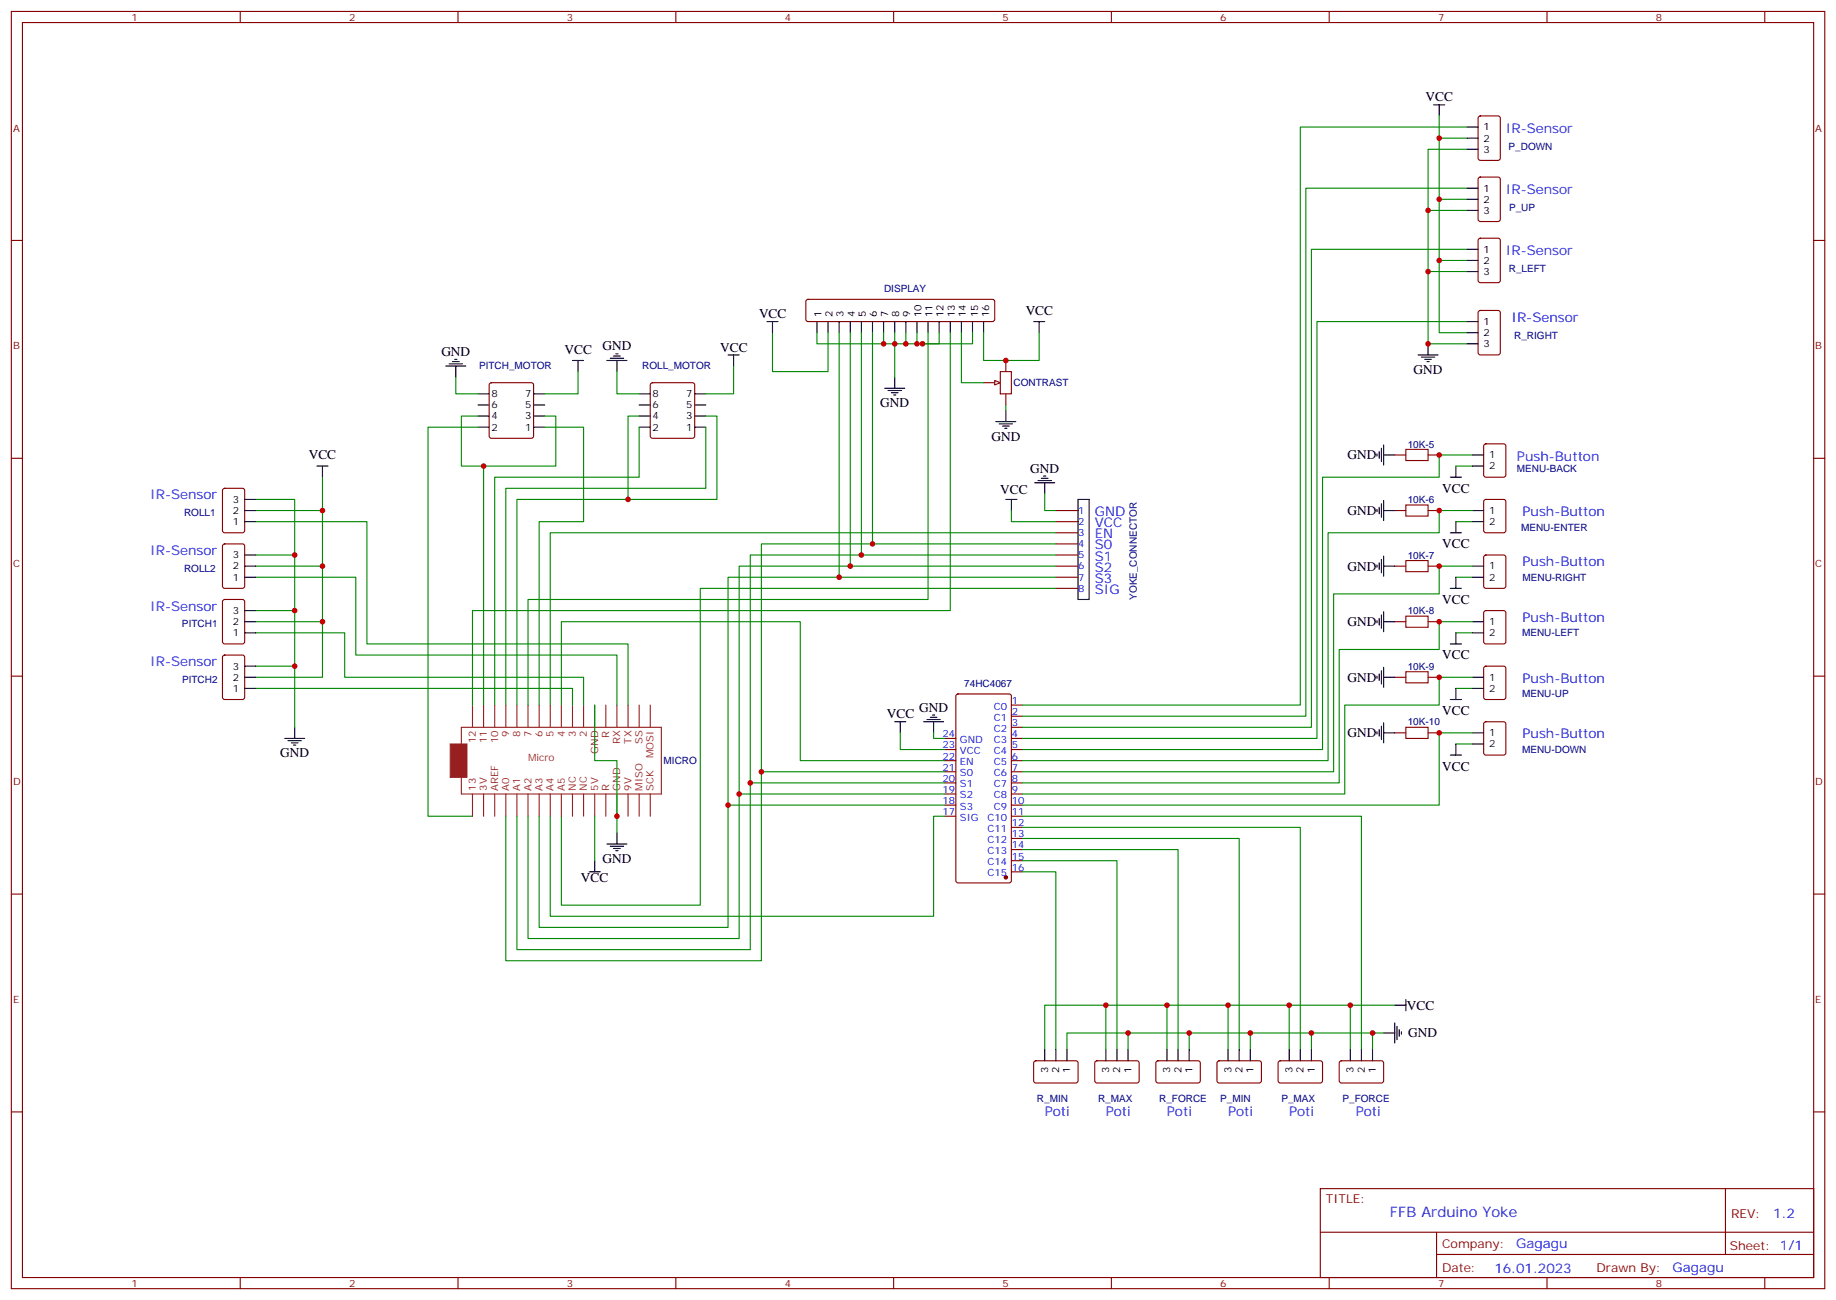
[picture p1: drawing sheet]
<svg xmlns="http://www.w3.org/2000/svg" width="583mm" height="413mm" viewBox="0 0 583 413" stroke-linecap="round" stroke-linejoin="round" font-family="sans-serif">
<g fill="none" stroke="#870000" stroke-width=".35">
<path d="M3.6 3.6h575.7v405.4h-575.7zM7.1 7.2h568.7v398.2h-568.7zM76.3 3.6v3.6M145.4 3.6v3.6M214.6 3.6v3.6M283.7 3.6v3.6M352.8 3.6v3.6M422 3.6v3.6M491.1 3.6v3.6M560.3 3.6v3.6M3.6 76.3h3.5M575.8 76.3h3.5"/>
<path d="M256.1 95.2l.4-.2h58.6l.5 .2 .2 .5v5.7l-.2 .5-.5 .2h-58.6l-.5-.3-.2-.4v-5.7zM317.6 117.9h3.5v7.1h-3.5zM319.3 114.4v3.5M155.5 121.7l.5-.2h12.7l.5 .2 .2 .5v16.2l-.2 .5-.5 .2h-12.7l-.5-.2-.2-.5v-16.2zM206.7 121.7l.5-.2h12.7l.5 .2 .2 .5v16.2l-.3 .5-.4 .2h-12.7l-.5-.2-.3-.5v-16.2zM312.3 121.5h3.5M319.3 125v3.5M3.6 145.5h3.5M442.8 144.4h3.5M453.4 144.4h3.5M575.8 145.5h3.5M335.2 162h7.1"/>
<path d="M335.2 165.6h7.1M335.2 169.1h7.1M335.2 172.6h7.1M335.2 176.1h7.1M335.2 179.7h7.1M335.2 183.2h7.1M335.2 186.7h7.1M3.6 214.6h3.5M575.8 214.6h3.5M299.9 234.4h3.6M299.9 237.9h3.6M303.7 220.4l.5-.2h16.2l.6 .5 .1 58.8-.5 .7h-16.4l-.7-.5v-58.8z"/>
<path d="M321.1 223.8h3.5M321.1 227.3h3.5M321.1 230.8h3.5M321.1 234.4h3.5M321.1 237.9h3.5M299.9 241.4h3.6M299.9 244.9h3.6M299.9 248.5h3.6M299.9 252h3.6M299.9 255.5h3.6M299.9 259h3.6M321.1 241.4h3.5"/>
<path d="M321.1 244.9h3.5M321.1 248.5h3.5M321.1 252h3.5M321.1 255.5h3.5M321.1 259h3.5M321.1 262.6h3.5M321.1 266.1h3.5M321.1 269.6h3.5M321.1 273.2h3.5M321.1 276.7h3.5M3.6 283.7h3.5M575.8 283.7h3.5"/>
<path d="M3.6 352.9h3.5M575.8 352.9h3.5M419.2 377.2h156.6v28.2h-156.6zM547.8 377.2v20.9M419.2 391.1h156.5M456.1 398.1h119.6M456.1 391.1v14.1M76.3 405.4v3.6M145.4 405.4v3.6M214.6 405.4v3.6M283.7 405.4v3.6M352.8 405.4v3.6"/>
<path d="M422 405.4v3.6M491.1 405.4v3.6M560.3 405.4v3.6"/>
</g>
<g fill="none" stroke="#000" stroke-width=".35">
<path d="M455.2 33.3h3.5M456.9 33.3v3.5M141.5 116.2h6.4M142.6 115.5h4.2M143.7 114.8h2.1M144.4 114.1h.7M144.7 116.2v3.5M181.8 114.4h3.5M183.5 114.4v3.5M192.7 114.4h6.3M193.7 113.7h4.3M194.8 113h2.1"/>
<path d="M195.5 112.3h.7M195.9 114.4v3.5M231.1 112.6h3.6M232.9 112.6v3.6M243.5 102.1h3.5M245.3 102.1v3.5M259.4 102.1v3.5M262.9 102.1v3.5M266.4 102.1v3.5M269.9 102.1v3.5M273.5 102.1v3.5M277 102.1v3.5"/>
<path d="M280.5 102.1v3.5M284.1 102.1v3.5M287.6 102.1v3.5M291.1 102.1v3.5M294.6 102.1v3.5M298.2 102.1v3.5M301.7 102.1v3.5M305.2 102.1v3.5M308.8 102.1v3.5M312.3 102.1v3.5M328.2 102.1h3.5M329.9 102.1v3.5"/>
<path d="M450.2 112.6h6.4M451.3 113.3h4.2M452.3 114.1h2.1M453 114.8h.7M453.4 109.1v3.5M151.8 135.6h3.5M151.8 132h3.5M151.8 128.5h3.5M151.8 125h3.5M169.4 135.6h3.5M169.4 132h3.5M169.4 128.5h3.5"/>
<path d="M169.4 125h3.5M202.9 135.6h3.5M202.9 132h3.5M202.9 128.5h3.5M202.9 125h3.5M220.6 135.6h3.5M220.6 132h3.5M220.6 128.5h3.5M220.6 125h3.5M100.6 147.9h3.5M102.4 147.9v3.5M319.3 158.5h3.6"/>
<path d="M321.1 158.5v3.5M328.5 153.2h6.4M329.6 152.5h4.2M330.6 151.8h2.1M331.3 151.1h.7M331.7 153.2v3.5M342.3 158.5h3.5v31.8h-3.5zM437.2 144v.7M437.9 143.3v2.2M438.6 142.3v4.2M439.3 144.4h3.5M439.3 141.2v6.4"/>
<path d="M460.4 151.4h3.6M462.2 147.9v3.5M90.4 234.4h6.3M91.4 235.1h4.3M92.5 235.8h2.1M93.2 236.5h.7M93.6 230.8v3.6M284.1 229.1h3.5M285.8 229.1v3.5M293.2 229.1h6.4M294.3 228.4h4.2M295.3 227.6h2.2"/>
<path d="M296.1 226.9h.7M296.4 229.1v3.5M187 276.7h3.6M188.8 273.2v3.5M192.7 267.9h6.3M193.7 268.6h4.3M194.8 269.3h2.1M195.5 270h.7M195.9 264.3v3.6M442.8 319h3.5M446.3 317.3v3.5M439.3 327.8h3.5"/>
<path d="M442.8 324.7v6.3M443.5 325.7v4.3M444.2 326.8v2.1M444.9 327.5v.7"/>
</g>
<circle cx="319.3" cy="278.4" r=".53" fill="#870000" stroke="#870000" stroke-width=".35"/>
<g fill="none" stroke="#008700" stroke-width=".35">
<path d="M144.7 119.7v5.3h7.1M183.5 117.9v7.1h-10.6M195.9 117.9v7.1h7M232.9 116.2v8.8h-8.8M245.3 105.6v12.3h17.6v-12.3M151.8 135.6h-15.9v123.4h14.1M151.8 132h-5.3v15.9h7v75.9M172.9 135.6h12.4v30h-14.1v58.2M172.9 132h3.6v15.9h-23M202.9 135.6v15.8h-45.8v72.4M202.9 132h-3.5v26.5h-35.3v65.3M224.1 135.6v19.4h-63.5v68.8"/>
<path d="M224.1 132h3.5v26.5h-28.2M331.7 156.7v5.3h3.5M273.5 176.1h-35.3v72.4h61.7M277 172.6h-35.3v72.3h58.2M321.1 162v3.6h14.1M335.2 169.1h-160.5v54.7M335.2 179.7h-100.5v72.3h65.2M266.4 183.2h-35.3v72.3h68.8M335.2 186.7h-112.9v100.6h-44.1v-28.3M178.2 223.8v-26.5h75.9v44.1h45.8M285.8 232.6v5.3h14.1M296.4 232.6v1.8h3.5"/>
<path d="M174.7 259v31.8h121.7v-31.8h3.5M324.6 259h107.6v74.1M324.6 276.7h10.6v56.4M324.6 273.2h30v59.9M324.6 269.6h49.4v63.5M324.6 266.1h68.8v67M324.6 262.6h88.2v70.5M351.1 319h-19.4v14.1M370.5 319h-19.4v14.1M389.9 319h-19.4v14.1M409.3 319h-19.4v14.1M428.7 319h-19.4v14.1"/>
<path d="M442.8 319h-14.1v14.1M358.1 327.8h-19.4v5.3M377.5 327.8h-19.4v5.3M396.9 327.8h-19.4v5.3M416.3 327.8h-19.4v5.3M435.8 327.8h-19.5v5.3M439.3 327.8h-3.5v5.3"/>
</g>
<path d="M446.3 142.6h7.1v3.6h-7.1z" fill="none" stroke="#a10000" stroke-width=".35"/>
<path d="M315.8 120.8l1.8 .7-1.8 .7z" fill="#f0f0f0" stroke="#870000" stroke-width=".35"/>
<g fill="none" stroke="#008700" stroke-width=".35">
<path d="M456.9 36.8v26.5h8.8M456.9 43.9h8.8M465.7 47.4h-12.3v19.4h12.3M465.7 59.7h-51.1v167.6h-90M465.7 40.3h-52.9v183.5h-88.2M453.4 66.8v42.3h12.3M456.9 63.3v42.3h8.8M465.7 79.1h-49.4v151.7h-91.7M453.4 86.2h12.3M456.9 82.7h8.8M259.4 105.6v3.5h38.8v-3.5M266.4 105.6v77.6h68.8"/>
<path d="M269.9 105.6v74.1M273.5 105.6v70.5h61.7M277 105.6v67h58.2M280.5 105.6v3.5M284.1 105.6v14.1M287.6 105.6v3.5M291.1 105.6v3.5M294.6 105.6v84.7h-127v33.5M301.7 105.6v88.2h-151.7v30M305.2 105.6v15.9h7.1M308.8 105.6v3.5h-15.9M312.3 105.6v8.8h17.6v-8.8"/>
<path d="M465.7 102.1h-47.6v132.3h-93.5M319.3 128.5v1.8M81.2 158.5h12.4v17.6M102.4 151.4v10.6h-21.2M462.2 147.9h5.3M467.5 144.4h-10.6v7h-37v86.5h-95.3M81.2 165.6h35.3v38.8h82.9v19.4M81.2 176.1h12.4v17.7M102.4 162v17.7h-21.2M102.4 179.7v17.6h-21.2M462.2 165.6h5.3M467.5 162h-10.6v7.1h-35.3v72.3h-97"/>
<path d="M467.5 179.7h-10.6v8.8h-33.5v56.4h-98.8M81.2 183.2h31.8v24.7h82.9v15.9M81.2 193.8h12.4v17.6M102.4 197.3v17.6h-21.2M462.2 183.2h5.3M467.5 197.3h-10.6v8.8h-31.7v42.4h-100.6M81.2 218.5h100.6v5.3M81.2 200.8h28.2v14.1h75.9v8.9M81.2 211.4h12.4v19.4M462.2 200.8h5.3M462.2 218.5h5.3M467.5 214.9h-10.6v8.9h-30v28.2h-102.3"/>
<path d="M188.8 223.8v17.6h7.1v22.9M462.2 236.1h5.3M467.5 232.6h-10.6v22.9h-132.3M188.8 259v14.2M231.1 255.5v38.8h-59.9v-35.3M234.7 252v45.9h-67.1v-38.9M238.2 248.5v52.9h-74.1v-42.4M241.7 244.9v60h-81.1v-45.9"/>
</g>
<g fill="none" stroke="#000" stroke-width=".35">
<path d="M465.7 47.4h3.6M465.7 40.3h3.6M465.7 43.9h3.6M465.7 59.7h3.6M465.7 66.8h3.6M465.7 63.3h3.6M465.7 79.1h3.6M465.7 86.2h3.6M465.7 82.7h3.6M284.1 119.7v3.5M465.7 109.1h3.6M465.7 102.1h3.6"/>
<path d="M465.7 105.6h3.6M280.9 123.2h6.3M281.9 123.9h4.3M283 124.6h2.1M283.7 125.3h.7M316.2 133.8h6.3M317.2 134.5h4.3M318.3 135.2h2.1M319 135.9h.7M319.3 130.3v3.5M77.7 158.5h3.5M438.6 159.9v4.2"/>
<path d="M439.3 158.9v6.3M467.5 144.4h3.5M467.5 147.9h3.5M77.7 162h3.5M77.7 165.6h3.5M77.7 179.7h3.5M77.7 176.1h3.5M437.2 161.7v.7M437.2 179.3v.7M437.9 161v2.1M437.9 178.6v2.1M438.6 177.6v4.2"/>
<path d="M439.3 162h3.5M439.3 176.5v6.3M439.3 179.7h3.5M460.4 169.1h3.6M462.2 165.6v3.5M467.5 162h3.5M467.5 165.6h3.5M467.5 179.7h3.5M77.7 183.2h3.5M77.7 197.3h3.5M77.7 193.8h3.5M437.2 197v.7"/>
<path d="M437.9 196.3v2.1M438.6 195.2v4.2M439.3 194.1v6.4M439.3 197.3h3.5M460.4 186.7h3.6M462.2 183.2v3.5M467.5 183.2h3.5M467.5 197.3h3.5M77.7 200.8h3.5M77.7 214.9h3.5M77.7 218.5h3.5M77.7 211.4h3.5"/>
<path d="M437.2 214.6v.7M437.9 213.9v2.1M438.6 212.8v4.3M439.3 211.8v6.3M439.3 214.9h3.5M460.4 204.4h3.6M462.2 200.8v3.6M462.2 218.5v3.5M467.5 200.8h3.5M467.5 214.9h3.5M467.5 218.5h3.5M437.2 232.2v.7"/>
<path d="M437.9 231.5v2.1M438.6 230.5v4.2M439.3 229.4v6.4M439.3 232.6h3.5M460.4 222h3.6M460.4 239.6h3.6M462.2 236.1v3.5M467.5 232.6h3.5M467.5 236.1h3.5M331.7 333.1v3.6M335.2 333.1v3.6M338.7 333.1v3.6"/>
<path d="M351.1 333.1v3.6M354.6 333.1v3.6M358.1 333.1v3.6M370.5 333.1v3.6M374 333.1v3.6M377.5 333.1v3.6M389.9 333.1v3.6M393.4 333.1v3.6M396.9 333.1v3.6M409.3 333.1v3.6M412.8 333.1v3.6M416.3 333.1v3.6"/>
<path d="M428.7 333.1v3.6M432.2 333.1v3.6M435.8 333.1v3.6"/>
</g>
<g fill="none" stroke="#8c2424" stroke-width=".35">
<path d="M146.5 230.8h63.5v21.2h-63.5zM150 223.8v7M153.5 223.8v7M157.1 223.8v7M160.6 223.8v7M164.1 223.8v7M167.6 223.8v7M171.2 223.8v7M174.7 223.8v7M178.2 223.8v7M181.8 223.8v7M185.3 223.8v7"/>
<path d="M188.8 223.8v7M192.3 223.8v7M195.9 223.8v7M199.4 223.8v7M202.9 223.8v7M206.4 223.8v7M150 252v7M153.5 252v7M157.1 252v7M160.6 252v7M164.1 252v7M167.6 252v7"/>
<path d="M171.2 252v7M174.7 252v7M178.2 252v7M181.8 252v7M185.3 252v7M188.8 252v7M192.3 252v7M195.9 252v7M199.4 252v7M202.9 252v7M206.4 252v7"/>
</g>
<path d="M142.9 236.1h5.3v10.6h-5.3z" fill="#8c2424" stroke="#8c2424" stroke-width=".35"/>
<g fill="none" stroke="#870000" stroke-width=".35">
<path d="M469.5 37l.5-.2h5.6l.7 .4v13l-.4 .7h-5.9l-.7-.5v-12.9zM469.5 56.4l.5-.2h5.6l.7 .4v13l-.4 .7h-5.9l-.7-.5v-12.9zM469.5 75.8l.5-.2h5.6l.7 .4v13l-.4 .7h-5.9l-.7-.5v-12.9zM469.5 98.7l.5-.2h5.6l.7 .5v12.9l-.4 .7h-5.9l-.7-.4v-13zM70.9 155.2l.4-.2h5.7l.6 .4 .1 13-.5 .6-5.9 .1-.6-.5-.1-12.9zM471.3 158.7l.4-.2h5.7l.6 .4 .1 9.5-.5 .6-5.9 .1-.6-.5-.1-9.4zM471.3 141.1l.4-.2h5.7l.6 .4 .1 9.4-.5 .7h-5.9l-.6-.4-.1-9.4zM70.9 172.8l.4-.2h5.7l.6 .4 .1 13-.5 .7h-5.9l-.6-.4-.1-13zM442.8 162h3.5M442.8 179.7h3.5M453.4 162h3.5M453.4 179.7h3.5"/>
<path d="M471.3 176.3l.4-.2h5.7l.6 .5 .1 9.4-.5 .7h-5.9l-.6-.4-.1-9.5zM70.9 190.5l.4-.2h5.7l.6 .4 .1 13-.5 .6-5.9 .1-.6-.5-.1-12.9zM442.8 197.3h3.5M453.4 197.3h3.5M471.3 194l.4-.2h5.7l.6 .4 .1 9.5-.5 .6-5.9 .1-.6-.5-.1-9.4zM70.9 208.1l.4-.2h5.7l.6 .4 .1 13-.5 .6-5.9 .1-.6-.5-.1-12.9zM442.8 214.9h3.5M453.4 214.9h3.5M471.3 211.6l.4-.2h5.7l.6 .5 .1 9.4-.5 .6-5.9 .1-.6-.5-.1-9.4zM442.8 232.6h3.5M453.4 232.6h3.5M471.3 229.3l.4-.2h5.7l.6 .4 .1 9.4-.5 .7h-5.9l-.6-.4-.1-9.4z"/>
<path d="M328.4 336.9l.5-.2h12.9l.5 .7-.1 5.9-.6 .4-13-.1-.4-.6v-5.6zM347.8 336.9l.5-.2h12.9l.5 .7-.1 5.9-.6 .4-13-.1-.4-.6v-5.6zM367.2 336.9l.5-.2h12.9l.5 .7-.1 5.9-.6 .4-13-.1-.4-.6v-5.6zM386.6 336.9l.5-.2h12.9l.5 .7-.1 5.9-.6 .4-13-.1-.4-.6v-5.6zM406 336.9l.5-.2h12.9l.5 .7-.1 5.9-.6 .4-13-.1-.4-.6v-5.6zM425.4 336.9l.5-.2h12.9l.5 .7-.1 5.9-.6 .4-13-.1-.4-.6v-5.6z"/>
</g>
<path d="M446.3 160.3h7.1v3.5h-7.1zM446.3 177.9h7.1v3.5h-7.1zM446.3 195.5h7.1v3.6h-7.1zM446.3 213.2h7.1v3.5h-7.1zM446.3 230.8h7.1v3.6h-7.1z" fill="none" stroke="#a10000" stroke-width=".35"/>
<g fill="#c00">
<circle cx="435.8" cy="327.8" r=".88"/>
<circle cx="416.3" cy="327.8" r=".88"/>
<circle cx="396.9" cy="327.8" r=".88"/>
<circle cx="377.5" cy="327.8" r=".88"/>
<circle cx="358.1" cy="327.8" r=".88"/>
<circle cx="428.7" cy="319" r=".88"/>
<circle cx="409.3" cy="319" r=".88"/>
<circle cx="389.9" cy="319" r=".88"/>
<circle cx="370.5" cy="319" r=".88"/>
<circle cx="351.1" cy="319" r=".88"/>
<circle cx="153.5" cy="147.9" r=".88"/>
<circle cx="199.4" cy="158.5" r=".88"/>
<circle cx="319.3" cy="114.4" r=".88"/>
<circle cx="280.5" cy="109.1" r=".88"/>
<circle cx="284.1" cy="109.1" r=".88"/>
<circle cx="287.6" cy="109.1" r=".88"/>
<circle cx="291.1" cy="109.1" r=".88"/>
<circle cx="277" cy="172.6" r=".88"/>
<circle cx="273.5" cy="176.1" r=".88"/>
<circle cx="269.9" cy="179.7" r=".88"/>
<circle cx="266.4" cy="183.2" r=".88"/>
<circle cx="231.1" cy="255.5" r=".88"/>
<circle cx="234.7" cy="252" r=".88"/>
<circle cx="238.2" cy="248.5" r=".88"/>
<circle cx="241.7" cy="244.9" r=".88"/>
<circle cx="195.9" cy="259" r=".88"/>
<circle cx="93.6" cy="211.4" r=".88"/>
<circle cx="93.6" cy="193.8" r=".88"/>
<circle cx="93.6" cy="176.1" r=".88"/>
<circle cx="102.4" cy="162" r=".88"/>
<circle cx="102.4" cy="179.7" r=".88"/>
<circle cx="102.4" cy="197.3" r=".88"/>
<circle cx="456.9" cy="232.6" r=".88"/>
<circle cx="456.9" cy="214.9" r=".88"/>
<circle cx="456.9" cy="197.3" r=".88"/>
<circle cx="456.9" cy="179.7" r=".88"/>
<circle cx="456.9" cy="162" r=".88"/>
<circle cx="456.9" cy="144.4" r=".88"/>
<circle cx="292.9" cy="109.1" r=".88"/>
<circle cx="456.9" cy="43.9" r=".88"/>
<circle cx="453.4" cy="66.8" r=".88"/>
<circle cx="453.4" cy="109.1" r=".88"/>
<circle cx="453.4" cy="86.2" r=".88"/>
<circle cx="456.9" cy="63.3" r=".88"/>
<circle cx="456.9" cy="82.7" r=".88"/>
</g>
<text font-size="4.6" fill="#00f" x="441.3" y="386.3">FFB Arduino Yoke</text>
<g font-size="4.2">
<text x="452.6" y="32.2">VCC</text>
<text x="241" y="101">VCC</text>
<text x="325.6" y="100">VCC</text>
<text x="140.1" y="113">GND</text>
<text x="179.2" y="112.3">VCC</text>
<text x="191.3" y="111.2">GND</text>
<text x="228.6" y="111.6">VCC</text>
<text x="448.8" y="118.7">GND</text>
<text x="279.5" y="129.3">GND</text>
<text x="314.8" y="139.9">GND</text>
<text x="98" y="145.8">VCC</text>
<text x="427.8" y="145.8">GND</text>
<text x="327.1" y="150">GND</text>
<text x="317.6" y="156.7">VCC</text>
<text x="457.9" y="156.4">VCC</text>
<text x="427.8" y="163.5">GND</text>
<text x="457.9" y="174">VCC</text>
<text x="427.8" y="181.1">GND</text>
<text x="457.9" y="191.7">VCC</text>
<text x="427.8" y="198.7">GND</text>
<text x="457.9" y="209.3">VCC</text>
<text x="427.8" y="216.4">GND</text>
<text x="291.8" y="225.9">GND</text>
<text x="457.9" y="226.9">VCC</text>
<text x="281.6" y="228">VCC</text>
<text x="427.8" y="234">GND</text>
<text x="89" y="240.3">GND</text>
<text x="457.9" y="244.6">VCC</text>
<text x="191.3" y="273.9">GND</text>
<text x="184.5" y="279.9">VCC</text>
<text x="446.7" y="320.4">VCC</text>
<text x="447" y="329.2">GND</text>
</g>
<g font-size="4.2" fill="#00f">
<text x="478.1" y="42.1">IR-Sensor</text>
<text x="478.1" y="61.5">IR-Sensor</text>
<text x="478.1" y="80.9">IR-Sensor</text>
<text x="479.8" y="102.1">IR-Sensor</text>
<text x="481.6" y="146.2">Push-Button</text>
<text x="47.7" y="158.5">IR-Sensor</text>
<text x="347.6" y="163.8">GND</text>
<text x="347.6" y="167.3">VCC</text>
<text x="483.4" y="163.8">Push-Button</text>
<text x="347.6" y="170.9">EN</text>
<text x="47.7" y="176.1">IR-Sensor</text>
<text x="347.6" y="174.4">S0</text>
<text x="347.6" y="177.9">S1</text>
<text x="483.4" y="179.7">Push-Button</text>
<text x="347.6" y="181.4">S2</text>
<text x="347.6" y="185">S3</text>
<text x="347.6" y="188.5">SIG</text>
<text x="47.7" y="193.8">IR-Sensor</text>
<text x="483.4" y="197.3">Push-Button</text>
<text x="47.7" y="211.4">IR-Sensor</text>
<text x="483.4" y="216.7">Push-Button</text>
<text x="483.4" y="234.4">Push-Button</text>
<text x="331.7" y="354.3">Poti</text>
<text x="351.1" y="354.3">Poti</text>
<text x="370.5" y="354.3">Poti</text>
<text x="389.9" y="354.3">Poti</text>
<text x="409.3" y="354.3">Poti</text>
<text x="430.5" y="354.3">Poti</text>
<text x="563" y="386.5">1.2</text>
<text x="481.3" y="396">Gagagu</text>
<text x="474.4" y="403.9">16.01.2023</text>
<text x="531" y="403.7">Gagagu</text>
</g>
<g font-size="3.9" fill="#800">
<text x="420.9" y="381.8">TITLE:</text>
<text x="549.6" y="386.5">REV:</text>
<text x="457.8" y="396">Company:</text>
<text x="549.2" y="396.6">Sheet: 1/1</text>
<text x="457.8" y="403.7">Date:</text>
<text x="506.9" y="403.8">Drawn By:</text>
</g>
<g font-size="3.2" fill="#800">
<text x="41.7" y="6.6">1</text>
<text x="110.8" y="6.6">2</text>
<text x="180" y="6.6">3</text>
<text x="249.1" y="6.6">4</text>
<text x="318.3" y="6.6">5</text>
<text x="387.4" y="6.6">6</text>
<text x="456.6" y="6.6">7</text>
<text x="525.7" y="6.6">8</text>
<text x="4.1" y="41.7">A</text>
<text x="576.3" y="41.7">A</text>
<text x="4.1" y="110.9">B</text>
<text x="576.3" y="110.9">B</text>
<text x="4.1" y="180">C</text>
<text x="576.3" y="180">C</text>
<text x="4.1" y="249.2">D</text>
<text x="576.3" y="249.2">D</text>
<text x="4.1" y="318.3">E</text>
<text x="576.3" y="318.3">E</text>
<text x="41.7" y="408.4">1</text>
<text x="110.8" y="408.4">2</text>
<text x="180" y="408.4">3</text>
<text x="249.1" y="408.4">4</text>
<text x="318.3" y="408.4">5</text>
<text x="387.4" y="408.4">6</text>
<text x="456.6" y="408.4">7</text>
<text x="525.7" y="408.4">8</text>
</g>
<g font-size="3.2">
<text x="471" y="41.4">1</text>
<text x="471" y="44.9">2</text>
<text x="471" y="48.4">3</text>
<text x="471" y="60.8">1</text>
<text x="471" y="64.3">2</text>
<text x="471" y="67.8">3</text>
<text x="471" y="80.2">1</text>
<text x="471" y="83.7">2</text>
<text x="471" y="87.2">3</text>
<text x="260.8" y="100.8" transform="rotate(-90 260.8 100.8)">1</text>
<text x="264.3" y="100.8" transform="rotate(-90 264.3 100.8)">2</text>
<text x="267.8" y="100.8" transform="rotate(-90 267.8 100.8)">3</text>
<text x="271.4" y="100.8" transform="rotate(-90 271.4 100.8)">4</text>
<text x="274.9" y="100.8" transform="rotate(-90 274.9 100.8)">5</text>
<text x="278.4" y="100.8" transform="rotate(-90 278.4 100.8)">6</text>
<text x="281.9" y="100.8" transform="rotate(-90 281.9 100.8)">7</text>
<text x="285.5" y="100.8" transform="rotate(-90 285.5 100.8)">8</text>
<text x="289" y="100.8" transform="rotate(-90 289 100.8)">9</text>
<text x="292.5" y="100.8" transform="rotate(-90 292.5 100.8)">10</text>
<text x="296.1" y="100.8" transform="rotate(-90 296.1 100.8)">11</text>
<text x="299.6" y="100.8" transform="rotate(-90 299.6 100.8)">12</text>
<text x="303.1" y="100.8" transform="rotate(-90 303.1 100.8)">13</text>
<text x="306.6" y="100.8" transform="rotate(-90 306.6 100.8)">14</text>
<text x="310.5" y="100.6" transform="rotate(-90 310.5 100.6)">15</text>
<text x="314" y="100.6" transform="rotate(-90 314 100.6)">16</text>
<text x="471" y="103.1">1</text>
<text x="471" y="106.6">2</text>
<text x="471" y="110.2">3</text>
<text x="156" y="129.6">6</text>
<text x="156" y="126">8</text>
<text x="166.7" y="129.6">5</text>
<text x="166.7" y="126">7</text>
<text x="207.2" y="129.6">6</text>
<text x="207.2" y="126">8</text>
<text x="217.8" y="129.6">5</text>
<text x="217.8" y="126">7</text>
<text x="156" y="136.6">2</text>
<text x="156" y="133.1">4</text>
<text x="166.7" y="136.6">1</text>
<text x="166.7" y="133.1">3</text>
<text x="207.2" y="136.6">2</text>
<text x="207.2" y="133.1">4</text>
<text x="217.8" y="136.6">1</text>
<text x="217.8" y="133.1">3</text>
<text x="472.8" y="145.5">1</text>
<text x="472.8" y="149">2</text>
<text x="73.9" y="159.6">3</text>
<text x="73.9" y="166.6">1</text>
<text x="73.9" y="163.1">2</text>
<text x="472.8" y="163.1">1</text>
<text x="472.8" y="166.6">2</text>
<text x="73.9" y="177.2">3</text>
<text x="73.9" y="184.3">1</text>
<text x="73.9" y="180.7">2</text>
<text x="472.8" y="180.7">1</text>
<text x="472.8" y="184.3">2</text>
<text x="73.9" y="194.8">3</text>
<text x="73.9" y="201.9">1</text>
<text x="73.9" y="198.4">2</text>
<text x="472.8" y="198.4">1</text>
<text x="472.8" y="201.9">2</text>
<text x="73.9" y="212.5">3</text>
<text x="73.9" y="219.5">1</text>
<text x="73.9" y="216">2</text>
<text x="472.8" y="216">1</text>
<text x="472.8" y="219.5">2</text>
<text x="472.8" y="233.6">1</text>
<text x="472.8" y="237.2">2</text>
<text x="332.7" y="340.4" transform="rotate(-90 332.7 340.4)">3</text>
<text x="336.3" y="340.4" transform="rotate(-90 336.3 340.4)">2</text>
<text x="339.8" y="340.4" transform="rotate(-90 339.8 340.4)">1</text>
<text x="352.1" y="340.4" transform="rotate(-90 352.1 340.4)">3</text>
<text x="355.7" y="340.4" transform="rotate(-90 355.7 340.4)">2</text>
<text x="359.2" y="340.4" transform="rotate(-90 359.2 340.4)">1</text>
<text x="371.5" y="340.4" transform="rotate(-90 371.5 340.4)">3</text>
<text x="375.1" y="340.4" transform="rotate(-90 375.1 340.4)">2</text>
<text x="378.6" y="340.4" transform="rotate(-90 378.6 340.4)">1</text>
<text x="390.9" y="340.4" transform="rotate(-90 390.9 340.4)">3</text>
<text x="394.5" y="340.4" transform="rotate(-90 394.5 340.4)">2</text>
<text x="398" y="340.4" transform="rotate(-90 398 340.4)">1</text>
<text x="410.4" y="340.4" transform="rotate(-90 410.4 340.4)">3</text>
<text x="413.9" y="340.4" transform="rotate(-90 413.9 340.4)">2</text>
<text x="417.4" y="340.4" transform="rotate(-90 417.4 340.4)">1</text>
<text x="429.8" y="340.4" transform="rotate(-90 429.8 340.4)">3</text>
<text x="433.3" y="340.4" transform="rotate(-90 433.3 340.4)">2</text>
<text x="436.8" y="340.4" transform="rotate(-90 436.8 340.4)">1</text>
</g>
<g font-size="3.2" fill="#000080">
<text x="479" y="47.6">P_DOWN</text>
<text x="479.1" y="66.8">P_UP</text>
<text x="479" y="86.2">R_LEFT</text>
<text x="280.7" y="92.7">DISPLAY</text>
<text x="480.7" y="107.6">R_RIGHT</text>
<text x="152.1" y="117.3">PITCH_MOTOR</text>
<text x="203.9" y="117.3">ROLL_MOTOR</text>
<text x="321.8" y="122.6">CONTRAST</text>
<text x="446.9" y="142">10K-5</text>
<text x="481.6" y="149.7">MENU-BACK</text>
<text x="446.9" y="159.7">10K-6</text>
<text x="58.4" y="163.8">ROLL1</text>
<text x="482.9" y="168.5">MENU-ENTER</text>
<text x="446.9" y="177.3">10K-7</text>
<text x="58.4" y="181.5">ROLL2</text>
<text x="483.4" y="184.4">MENU-RIGHT</text>
<text x="361" y="190.4" transform="rotate(-90 361 190.4)">YOKE_CONNECTOR</text>
<text x="446.9" y="195">10K-8</text>
<text x="57.8" y="199.1">PITCH1</text>
<text x="483.2" y="202">MENU-LEFT</text>
<text x="446.9" y="212.6">10K-9</text>
<text x="57.8" y="216.8">PITCH2</text>
<text x="306.1" y="217.9">74HC4067</text>
<text x="483.2" y="221.4">MENU-UP</text>
<text x="446.9" y="230.2">10K-10</text>
<text x="483.2" y="239">MENU-DOWN</text>
<text x="210.7" y="242.6">MICRO</text>
<text x="329.2" y="349.7">R_MIN</text>
<text x="348.6" y="349.7">R_MAX</text>
<text x="368" y="349.7">R_FORCE</text>
<text x="387.4" y="349.7">P_MIN</text>
<text x="406.8" y="349.7">P_MAX</text>
<text x="426.2" y="349.7">P_FORCE</text>
</g>
<g font-size="3.2" fill="#00f">
<text x="342.3" y="163.1">1</text>
<text x="342.3" y="166.6">2</text>
<text x="342.3" y="170.1">3</text>
<text x="342.3" y="173.7">4</text>
<text x="342.3" y="177.2">5</text>
<text x="342.3" y="180.7">6</text>
<text x="342.3" y="184.3">7</text>
<text x="342.3" y="187.8">8</text>
<text x="315.6" y="225.2">C0</text>
<text x="321.3" y="223.4">1</text>
<text x="321.3" y="226.9">2</text>
<text x="299.3" y="234">24</text>
<text x="315.6" y="228.7">C1</text>
<text x="315.6" y="232.2">C2</text>
<text x="321.3" y="230.5">3</text>
<text x="321.3" y="234">4</text>
<text x="299.3" y="237.5">23</text>
<text x="304.8" y="239.3">VCC</text>
<text x="304.8" y="235.8">GND</text>
<text x="315.6" y="235.8">C3</text>
<text x="315.6" y="239.3">C4</text>
<text x="321.3" y="237.5">5</text>
<text x="299.3" y="244.6">21</text>
<text x="299.3" y="241.1">22</text>
<text x="304.8" y="242.8">EN</text>
<text x="315.6" y="242.8">C5</text>
<text x="321.3" y="241.1">6</text>
<text x="321.3" y="244.6">7</text>
<text x="299.3" y="251.6">19</text>
<text x="299.3" y="248.1">20</text>
<text x="304.8" y="249.9">S1</text>
<text x="304.8" y="246.3">S0</text>
<text x="315.6" y="246.3">C6</text>
<text x="315.6" y="249.9">C7</text>
<text x="321.3" y="248.1">8</text>
<text x="321.3" y="251.6">9</text>
<text x="299.3" y="255.2">18</text>
<text x="304.8" y="256.9">S3</text>
<text x="304.8" y="253.4">S2</text>
<text x="315.6" y="253.4">C8</text>
<text x="315.6" y="256.9">C9</text>
<text x="321.3" y="255.2">10</text>
<text x="299.3" y="258.7">17</text>
<text x="304.8" y="260.5">SIG</text>
<text x="313.5" y="260.5">C10</text>
<text x="313.5" y="264">C11</text>
<text x="321.3" y="258.7">11</text>
<text x="321.3" y="262.2">12</text>
<text x="313.5" y="267.5">C12</text>
<text x="321.3" y="265.7">13</text>
<text x="321.3" y="269.3">14</text>
<text x="313.5" y="271">C13</text>
<text x="313.5" y="274.6">C14</text>
<text x="321.3" y="272.8">15</text>
<text x="313.5" y="278.1">C15</text>
<text x="321.3" y="276.3">16</text>
</g>
<g font-size="3.2" fill="#8d2323">
<text x="161.6" y="233.9" transform="rotate(-90 161.6 233.9)">9</text>
<text x="165.2" y="233.9" transform="rotate(-90 165.2 233.9)">8</text>
<text x="168.7" y="233.9" transform="rotate(-90 168.7 233.9)">7</text>
<text x="172.2" y="233.9" transform="rotate(-90 172.2 233.9)">6</text>
<text x="175.8" y="233.9" transform="rotate(-90 175.8 233.9)">5</text>
<text x="179.3" y="233.9" transform="rotate(-90 179.3 233.9)">4</text>
<text x="182.8" y="233.9" transform="rotate(-90 182.8 233.9)">3</text>
<text x="186.3" y="233.9" transform="rotate(-90 186.3 233.9)">2</text>
<text x="151.1" y="235.9" transform="rotate(-90 151.1 235.9)">12</text>
<text x="154.6" y="235.9" transform="rotate(-90 154.6 235.9)">11</text>
<text x="158.1" y="235.9" transform="rotate(-90 158.1 235.9)">10</text>
<text x="189.9" y="239.2" transform="rotate(-90 189.9 239.2)">GND</text>
<text x="193.4" y="234.1" transform="rotate(-90 193.4 234.1)">R</text>
<text x="196.9" y="236.3" transform="rotate(-90 196.9 236.3)">RX</text>
<text x="200.4" y="236" transform="rotate(-90 200.4 236)">TX</text>
<text x="204" y="236.2" transform="rotate(-90 204 236.2)">SS</text>
<text x="167.6" y="241.4">Micro</text>
<text x="207.5" y="240.6" transform="rotate(-90 207.5 240.6)">MOSI</text>
<text x="151.1" y="250.9" transform="rotate(-90 151.1 250.9)">13</text>
<text x="154.6" y="250.9" transform="rotate(-90 154.6 250.9)">3V</text>
<text x="158.1" y="250.9" transform="rotate(-90 158.1 250.9)">AREF</text>
<text x="161.6" y="250.9" transform="rotate(-90 161.6 250.9)">A0</text>
<text x="165.2" y="250.9" transform="rotate(-90 165.2 250.9)">A1</text>
<text x="168.7" y="250.9" transform="rotate(-90 168.7 250.9)">A2</text>
<text x="172.2" y="250.9" transform="rotate(-90 172.2 250.9)">A3</text>
<text x="175.8" y="250.9" transform="rotate(-90 175.8 250.9)">A4</text>
<text x="179.3" y="250.9" transform="rotate(-90 179.3 250.9)">A5</text>
<text x="182.8" y="250.9" transform="rotate(-90 182.8 250.9)">NC</text>
<text x="186.3" y="250.9" transform="rotate(-90 186.3 250.9)">NC</text>
<text x="189.9" y="250.9" transform="rotate(-90 189.9 250.9)">5V</text>
<text x="193.4" y="250.9" transform="rotate(-90 193.4 250.9)">R</text>
<text x="196.9" y="250.9" transform="rotate(-90 196.9 250.9)">GND</text>
<text x="200.4" y="250.9" transform="rotate(-90 200.4 250.9)">9V</text>
<text x="204" y="250.9" transform="rotate(-90 204 250.9)">MISO</text>
<text x="207.5" y="250.9" transform="rotate(-90 207.5 250.9)">SCK</text>
</g>
</svg>
